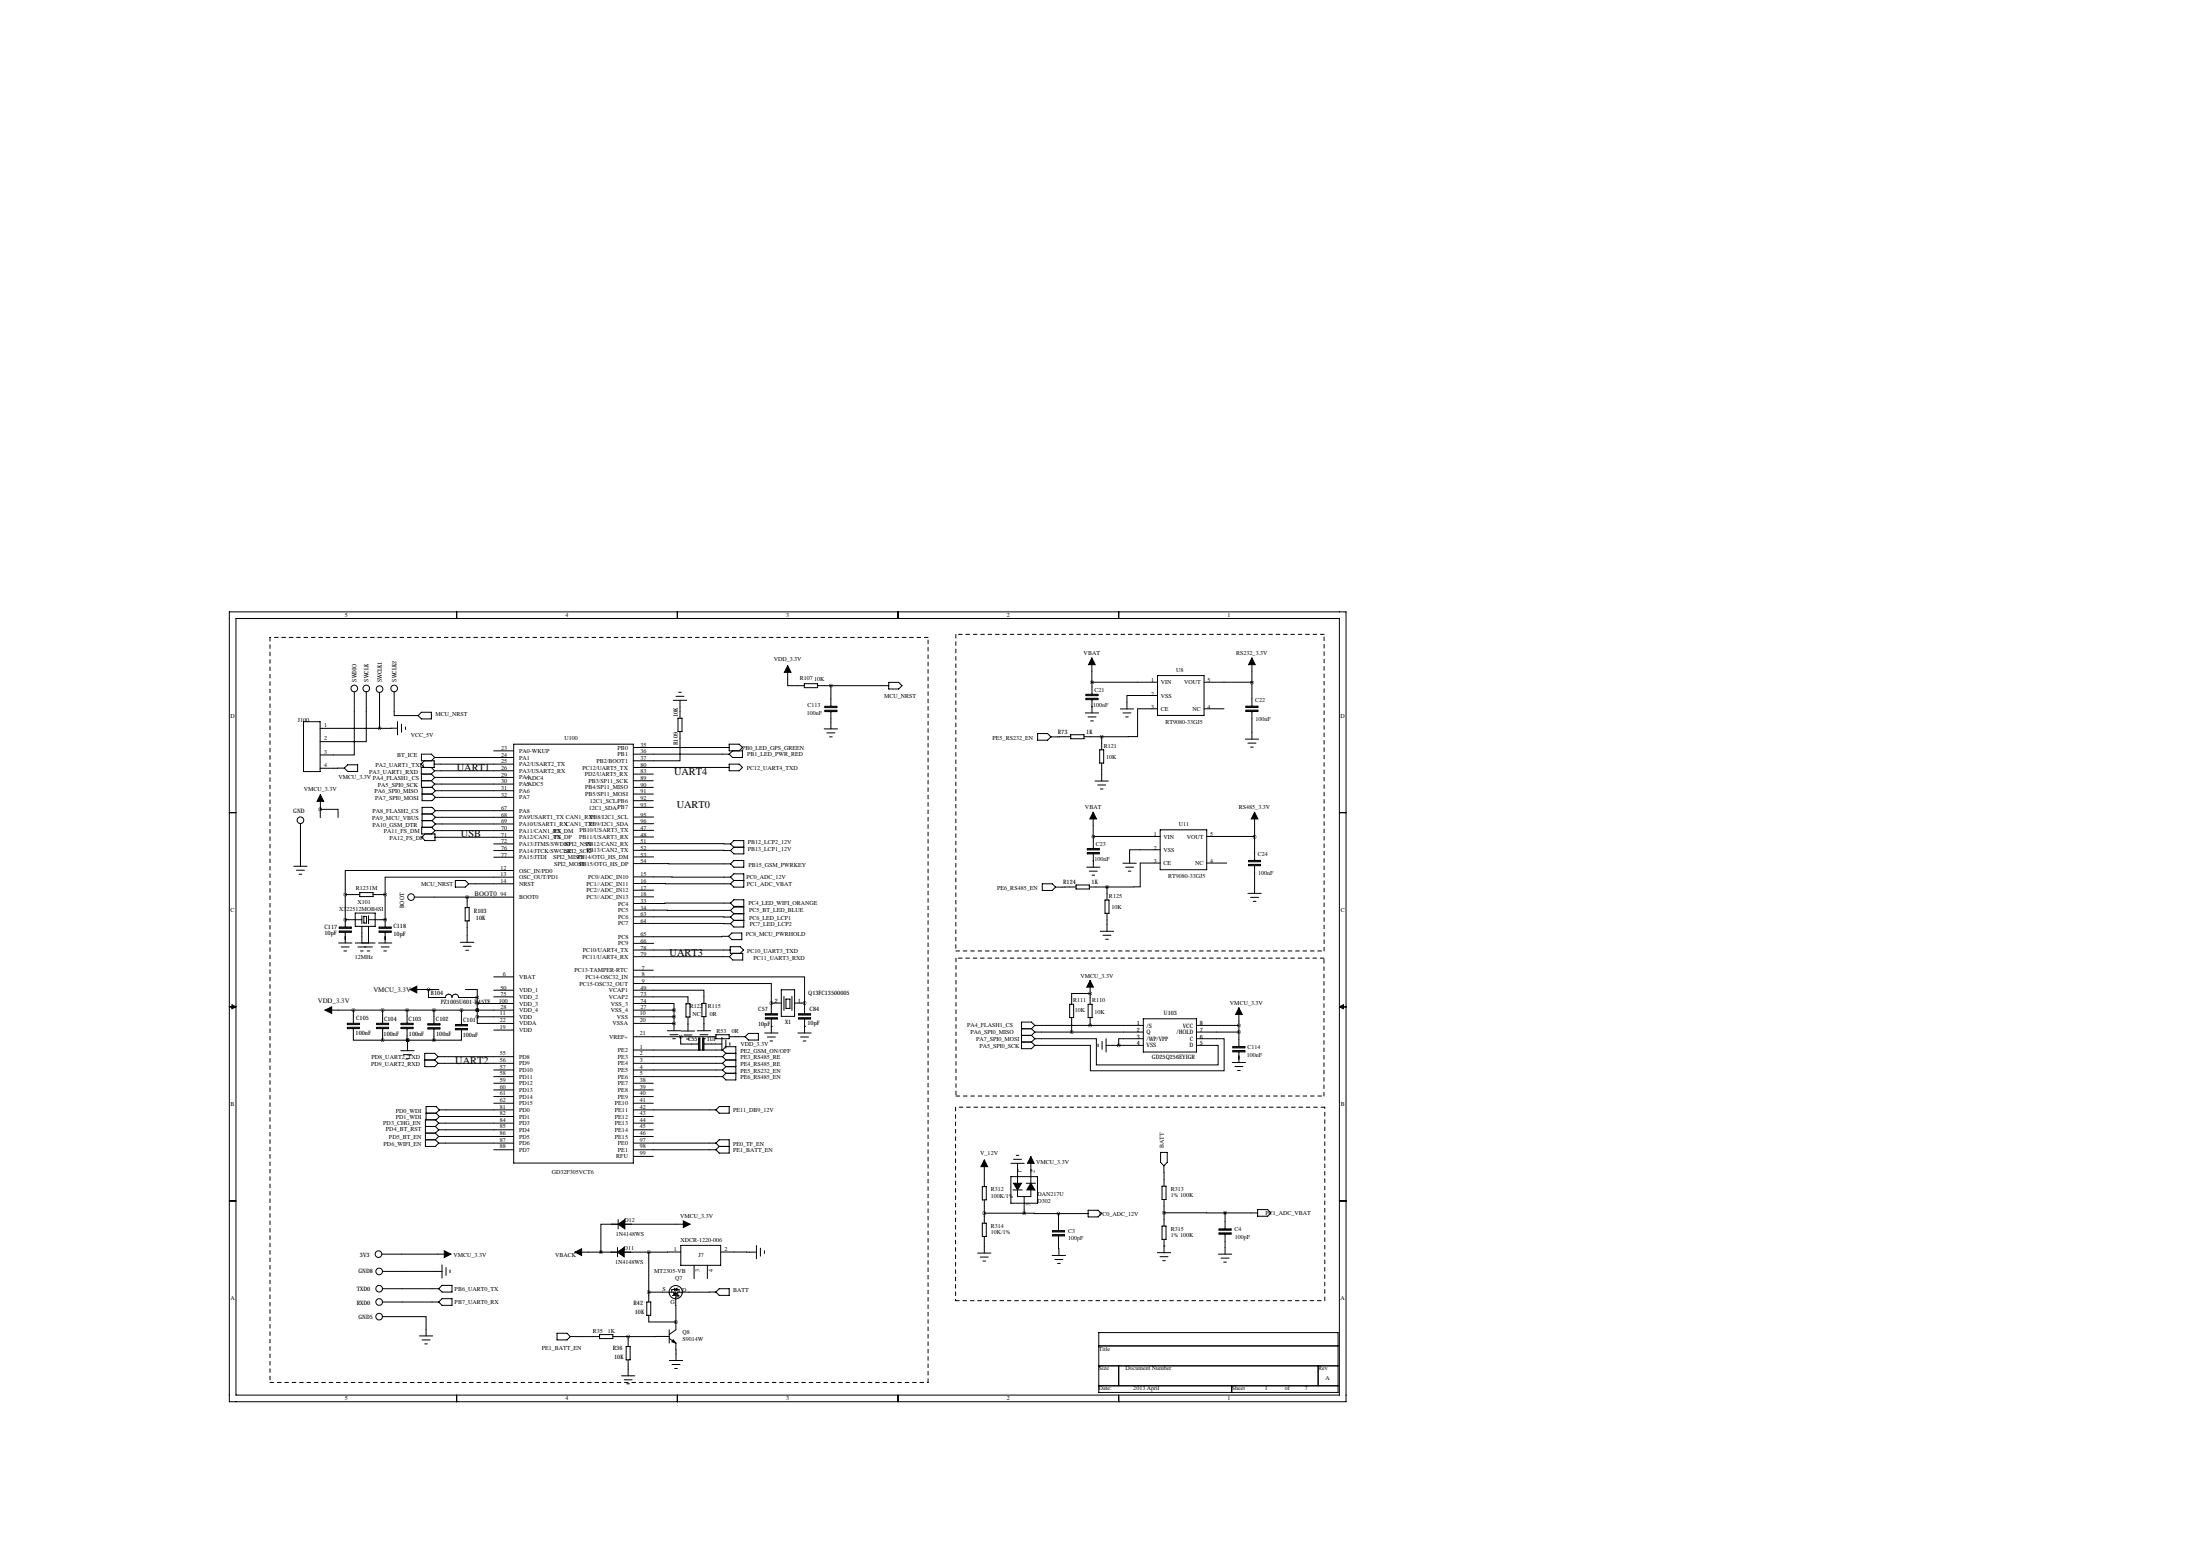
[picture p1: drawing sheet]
<svg xmlns="http://www.w3.org/2000/svg" width="841mm" height="594mm" viewBox="0 0 841 594" stroke-linecap="round" stroke-linejoin="round" font-family="sans-serif">
<g fill="none" stroke="#000" stroke-width=".38">
<path d="M87.6 233.8h426.7v301.7h-426.7zM90.2 236.3h421.6v296.7h-421.6zM174.5 233.8v2.5M258.8 233.8v2.5M343.2 233.8v2.5M427.5 233.8v2.5M301 254.3v7.6h6.3M417.2 251.4l.1 9.3M442.3 258.1h17.8v15.2h-17.8zM478.4 251.4v18.4M116 275.7h6.3v19.1h-6.3zM122.3 278.3h22.7"/>
<path d="M135.4 264.2v24.2h-13.1M140 264.2v19.1h-17.7M145 264.5v13.8M150.6 264.2v9.2h9.2M151.9 278.2l-6.9 .1M151.9 275.7v5M153.4 276.7v3M154.9 277.7v1M159.8 273.4l1.2-1.3h3.8v2.5h-3.8zM257.3 267.5h5.1M258.3 266h3.1M259.1 274.4h1.5v5.1h-1.5z"/>
<path d="M259.3 264.5h1M259.8 279.5v11.1h-17.8M259.8 267.5v6.9M307.3 261.2h5.1v1.5h-5.1zM312.4 261.9h27.2M315 278.5h5M315.2 269.8h4.6v.5h-4.6zM315.2 271.3h4.6v.6h-4.6zM315.2 270.1h4.6M315.2 271.6h4.6M316 280h3M317.5 261.9v7.9"/>
<path d="M317.5 271.9v6.6M339.6 260.7h3.8l1.3 1.2-1.3 1.3h-3.8zM414.7 272.4h5.1M415 265.2h4.6v.6h-4.6zM415 266.8h4.6v.5h-4.6zM415 265.5h4.6M415 267h4.6M415.7 273.9h3.1M416.8 275.4h1M417.3 260.7v4.5M417.3 267.3v5.1M428.1 270.8h5.1"/>
<path d="M429.1 272.4h3.1M430.1 273.9h1M442.3 265.7h-11.7v5.1M442.3 270.8h-7.6v10.6l-13.7 .1M442.3 260.6l-25 .1M460.1 260.6l18.3 .2M460.1 270.8h7.6M476.1 269.8h4.6v.5h-4.6zM476.1 271.3h4.6v.5h-4.6zM476.1 270h4.6M476.1 271.5h4.6M478.4 271.8v10.6"/>
<path d="M131.6 293.4l-9.3 .1M131.6 293.4l1.2-1.2h3.9v2.5h-3.9zM161 298.3h3.8M161 295.7v5.1h4.1l1.3 1.3M162.1 290.6l-1.3 1.3 1.3 1.3M164.8 293.2l1.3 1.3M164.8 298.3l1.3 1.2M165.9 291.9h30.4M166.1 294.5h30.2M166.1 294.5l-1.3 1.2M166.1 289.4h30.2M166.1 297h30.2"/>
<path d="M166.1 299.5h30.2M166.1 289.4l-1.3-1.3h-3.8v2.5h4.9v2.6h-4.9v2.5h3.8l1.3 1.3M166.1 297l-1.3 1.3M166.1 299.5l-1.3 1.3M166.1 289.4l-1.3 1.2M188.7 286.8h7.6M196.3 284.3h45.7v160h-45.7zM242 285.6h36.6M242 288.1h36.6M242 298.3h7.6M242 293.2h36.6M242 295.7h7.6"/>
<path d="M278.6 291.9h3.8l1.3 1.3-1.3 1.3h-3.8zM279.9 286.8l-1.3 1.3M282.4 286.8l1.3-1.2-1.3-1.3h-3.8v2.5h5.1v2.6h-3.8l-1.3-1.3M317 281.5h1M396.5 280.2h3.8l1.3 1.3-1.3 1.3h-3.8zM409.1 281.5h-7.5M409.1 280.7h5.1v1.5h-5.1zM414.2 281.5h6.8M418.4 298.4h5.1M419.5 299.9h3M420.2 286.4h1.5v5.1h-1.5zM421 281.5v4.9"/>
<path d="M421 291.5v6.9M475.8 282.4h5.1M476.9 283.9h3M477.9 285.4h1M87.6 310.5h2.6M114.8 314.6v16.3M122.4 309.2h6.8v3.1M122.4 309.2v3.2M122.4 303.6v5.6M161.3 303.3h3.8M161.3 300.8v5.1h3.8l1.3-1.3M161.3 311h3.8"/>
<path d="M161.3 313.5h3.8M164.9 316l1.3 1.3M165.1 311l1.3 1.2M165.1 303.3l1.3 1.3M165.1 313.5l1.3 1.3M166.2 317.3h30.1M166.2 319.9h30.1M166.2 317.3l-1.3 1.3M166.4 302.1h29.9M166.4 304.6h29.9M166.4 309.7h29.9M166.4 312.2h29.9"/>
<path d="M166.4 314.8h29.9M166.4 309.7l-1.3-1.3h-3.8v7.6M166.4 314.8l-1.3 1.2h-4v2.6h5.1v2.5h-3.8l-1.3-1.2 1.3-1.3M166.4 309.7l-1.3 1.3M166.4 312.2l-1.3 1.3M166.4 302.1l-1.3 1.2M242 300.8h7.6M242 303.3h7.6M242 305.9h7.6M242 308.4h7.6M242.2 312.1h7.6M242.2 314.7h7.6"/>
<path d="M242.2 317.2h7.6M242.2 319.8h7.6M417.7 310.3l.1 9.3M417.8 319.6v4.6M420.5 301.4h1M443.3 319.6h-25.5M443.3 317h17.8v15.3h-17.8zM461.1 319.6l18.3 .1M479.4 310.3v18.4M511.8 310.5h2.5M112.3 330.9h5M113.3 332.5h3"/>
<path d="M114.3 334h1M174 336.4h3.8l1.3 1.2-1.3 1.3h-3.8zM179.1 337.6h17.2M188.7 322.4h7.6M188.7 324.9h7.6M188.7 327.5h7.6M196.3 335.1h-49.1v6.7M196.3 332.6h-64.4v9.2M242.2 335l36.9 .1M242.2 337.5l36.9 .1M242.2 329.9l36.9 .1M242.2 322.3l36.9 .1"/>
<path d="M242.2 324.8l36.9 .1M242.2 327.4h7.6M279.1 322.4l1.3-1.3h3.8v5.1h-3.8l-1.3-1.3M279.1 330l1.3-1.3h3.8v2.6h-3.8zM279.1 335.1l1.3-1.3h3.8v5.1h-3.8l-1.3-1.3M279.1 335.1l1.3 1.3M279.1 322.4l1.3 1.3M280.4 336.4h3.8M280.4 336.4l-1.3 1.2M280.4 323.7h3.8M280.4 323.7l-1.3 1.2M398.3 337.6h3.8l1.3 1.3-1.3 1.3h-3.8z"/>
<path d="M411.2 338.9h-7.8M411.2 338.1h5.1v1.5h-5.1zM415.2 331.3h5.1M415.5 324.2h4.6v.5h-4.6zM415.5 325.7h4.6v.5h-4.6zM415.5 324.4h4.6M415.5 326h4.6M416.3 338.9h6.7M416.3 332.8h3M417.3 334.3h1M417.8 326.2v5.1M423 338.9v4.9"/>
<path d="M429.1 329.8h5.1M430.1 331.3h3.1M431.1 332.8h1.1M443.3 324.6h-11.7v5.2M443.3 329.7h-7.6v9.1l-12.7 .1M461.1 329.7h7.6M477.1 328.7h4.6v.5h-4.6zM477.1 330.2h4.6v.5h-4.6zM477.1 328.9h4.6M477.1 330.5h4.6M479.4 330.7v10.6M129.6 355.7h4.6v.5h-4.6z"/>
<path d="M129.6 354.1h4.6v.6h-4.6zM129.6 355.9h4.6M129.6 354.4h4.6M131.9 351.4h.1M131.9 341.8v12.3M131.9 356.2v4M131.9 351.4h6.4M131.9 341.8h5.6M135.7 348.8h7.7v5.1h-7.7zM137.5 341h5v1.5h-5zM138.3 349.8v3.1M138.3 353.9v6.3"/>
<path d="M139 350.1h1.1v2.5h-1.1zM140.8 349.8v3.1M140.8 353.9v6.3M140.8 351.4h6.4M142.5 341.8h4.7M144.9 355.7h4.6v.5h-4.6zM144.9 354.1h4.6v.6h-4.6zM144.9 355.9h4.6M144.9 354.4h4.6M147.2 351.4h.1M147.2 341.8v12.3M147.2 356.2v4"/>
<path d="M158.3 342.7h38M176 360h5.1M177.7 346.7h1.6v5.1h-1.6zM178.5 342.7v4M178.5 351.8v8.2M242.2 347.7l36.9 .1M242.2 350.2l36.9 .1M242.2 352.8l36.9 .1M242.2 340.1h7.6M242.2 342.6h7.6M278.4 357.7l-36.2 .2M279.1 345l-36.9 .2"/>
<path d="M279.1 347.8l1.3-1.3h3.8v7.6h-3.8l-1.3-1.2M279.1 347.8l1.3 1.3M279.1 350.3l1.3 1.3M279.7 356.4h3.8v2.6h-3.8l-1.3-1.3zM280.4 343.7h3.8v2.6h-3.8l-1.3-1.3zM280.4 349.1h3.8M280.4 351.6h3.8M280.4 349.1l-1.3 1.2M280.4 351.6l-1.3 1.3M420.5 355.8h5.1M421.5 357.3h3M422.2 343.8h1.6v5.1h-1.6z"/>
<path d="M422.5 358.8h1M423 348.9v6.9M476.9 341.3h5M477.9 342.8h3M478.9 344.3h1M129.4 360.2h5.1M130.4 361.8h3.1M131.4 363.3h1M135.7 360.2h7.7M136.8 361.8h5.5M137.8 363.3h1M140.3 363.3h1"/>
<path d="M144.6 360.2h5.1M145.6 361.8h3.1M146.7 363.3h1M156.7 378h11M163.7 378v3.1h6.5a1.27 1.27 0 0 1 1.3-1.3 1.27 1.27 0 0 1 1.2 1.3 1.27 1.27 0 0 1 1.3-1.3 1.27 1.27 0 0 1 1.3 1.3h7.1M177 361.5h3M177.9 378h4.5v3.1M178 363h1M188.7 373.2h7.6M188.7 378.3h7.6M242 378.3h27v5M242 373.2h65.4v10"/>
<path d="M242 375.7h52.7v7.5M242 370.7h7.6M242.2 360.4h7.6M242.2 362.9h36.8M242.2 365.5h36.5M280 364.2l-1.3 1.3M282.9 364.2l1.2-1.3-1.2-1.2h-3.9v2.5h4.8v2.5h-3.8l-1.3-1.2M298.6 378.1h5v10.2h-5zM416.6 379.5h-7.1v4.2M416.6 374.6v9.1M87.6 384.6h2.6M88.6 383.9l1.6 .7-1.6 .8z"/>
<path d="M124.2 385.9h72.1M132.7 392.4h4.6v.6h-4.6zM132.7 390.9h4.6v.5h-4.6zM132.7 392.7h4.6M132.7 391.2h4.6M135 393v4.4h11.2M135 385.9v5M143.9 392.4h4.6v.6h-4.6zM143.9 390.9h4.6v.5h-4.6zM143.9 392.7h4.6M143.9 391.2h4.6M146.2 385.9v5"/>
<path d="M146.2 393v4.4M146.2 397.4h19.6M153.3 392.4h4.5v.6h-4.5zM153.3 390.9h4.5v.5h-4.5zM153.3 392.7h4.5M153.3 391.2h4.5M155.5 393v4.4h.3M155.5 385.9v5M155.8 397.4h.1M155.8 397.4l-.1 4M163.5 391.1h4.6v.5h-4.6zM163.5 392.6h4.6v.5h-4.6z"/>
<path d="M163.5 391.3h4.6M163.5 392.9h4.6M165.8 385.9v5.2M165.8 393.1v4.3M174 392.9h4.6v.5h-4.6zM174 391.4h4.6v.5h-4.6zM174 391.6h4.6M174 393.2h4.6M176.3 393.4v4h-10.5M176.3 385.9v5.5M182.4 388.4v2.6h13.9M182.4 385.9h.1"/>
<path d="M182.4 383.4h13.9M182.4 388.4h13.9M182.4 381.1v7.3M188.7 380.8h7.6M188.7 393.5h7.6M242 380.8h20.9v2.7M242 383.4h15.6v2.5M242 385.9h15.6M242 391h15.6M242 388.4h15.6M242 396.1h31.6M255 393.8h5.1"/>
<path d="M256 395.3h3.1M257 396.8h1.1M257.6 385.9v7.9M260.1 396.1v2.8h6.9M260.3 393.9h5.1M261.4 395.4h3M262.1 383.5h1.6v5h-1.6zM262.4 396.9h1M262.9 388.5v5.4M266.4 393.8h5.1M267.2 396.6v4.5M267.5 395.3h3"/>
<path d="M268.2 383.3h1.5v5.1h-1.5zM268.5 396.8h1M268.7 396.6v4.5M269 388.4v5.4M269 398.9h6.8M273.6 395.3h5v1.5h-5zM275.8 396.3v5.1M277.4 397.3v3.1M278.6 396.1h6.1M278.9 398.3v1.1M286 394.8h3.8v2.5h-3.8l-1.3-1.2zM292.2 394.6h5.1"/>
<path d="M292.5 388.8h4.5v.5h-4.5zM292.5 387.3h4.5v.5h-4.5zM292.5 389h4.5M292.5 387.5h4.5M293.2 396.2h3.1M294.2 397.7h1M294.7 392.1h.1M294.7 383.2v4.1M294.7 389.3v5.3M294.7 383.2h3.9M299.6 380.7v5.3M300.3 381.7h1.6v3.5h-1.6z"/>
<path d="M302.6 380.7v5.3M303.6 383.2h3.8M304.9 394.6h5.1M305.2 388.8h4.5v.5h-4.5zM305.2 387.3h4.5v.5h-4.5zM305.2 389h4.5M305.2 387.5h4.5M305.9 396.2h3.1M306.9 397.7h1M307.4 392.1h.1M307.4 383.2v4.1M307.4 389.3v5.3"/>
<path d="M390.3 393h3.9M390.3 395.5h3.9M390.3 398.1h3.9M394.2 393l1.2 1.3M394.2 395.5l1.2 1.3M394.2 398.1l1.2 1.3M395.4 396.8h23.5v10h46.6v-7.4h-8.3M395.4 391.7h41.5M395.4 394.3h41.5M395.4 391.7l-1.2 1.3M395.4 391.7l-1.2-1.2h-3.9v10.1h3.9l1.2-1.2M395.4 394.3l-1.2 1.2"/>
<path d="M395.4 396.8l-1.2 1.3M408.7 383.7h1.6v5h-1.6zM409.5 388.7v5.6M415.8 383.7h1.5v5h-1.5zM416.6 388.7v3M419.6 398.9v1M421.1 397.8v3.1M422.7 399.4h14.2M422.7 396.8v5.1M436.9 396.8h-9.4v2.6M436.9 389.2h20.3v12.7h-20.3zM457.2 396.8h10.6v12.3h-51.1v-9.7h-21.3"/>
<path d="M457.2 391.7h16.2M457.2 394.3h16.2M471.1 399.8h4.6v.5h-4.6zM473.4 385v14.8M511.8 384.6h2.5M511.8 384.6l1.5-.7v1.5zM153.2 401.4h5M154.2 402.9h3M155.2 404.4h1M162.3 404.9h3.8M166.1 404.9l1.3 1.3M167.4 403.7h28.9"/>
<path d="M167.4 406.2h28.9M167.4 403.7l-1.3 1.2M167.4 403.7l-1.3-1.3h-3.8v5.1h3.8l1.3-1.3M188.7 408.8h7.6M188.7 411.3h7.6M188.7 413.8h7.6M188.7 416.4h7.6M188.7 418.9h7.6M242 401.1h34.1M242 403.7h34.1M242 406.2h34.1M242 408.8h34.1"/>
<path d="M242 411.3h34.1M242 413.8h7.6M242 416.4h7.6M242 418.9h7.6M267 401.1v-4.5h.5v4.5M268.5 401.1v-4.5h.5v4.5M276.1 401.1l1.3 1.3M276.1 401.1l1.3-1.2h3.8v12.7h-3.8l-1.3-1.3M276.1 403.7l1.3 1.2M276.1 406.2l1.3 1.3M276.1 408.8l1.3 1.2M277.4 404.9h3.8"/>
<path d="M277.4 402.4h3.8M277.4 407.5h3.8M277.4 402.4l-1.3 1.3M277.4 404.9l-1.3 1.3M277.4 410h3.8M277.4 407.5l-1.3 1.3M277.4 410l-1.3 1.3M470.9 405.9h5M471.1 401.3h4.6v.5h-4.6zM471.1 400.1h4.6M471.1 401.6h4.6M471.9 407.4h3"/>
<path d="M472.9 409h1M473.4 401.8v4.1M162.6 432.9h3.8M162.6 430.3h3.8M162.6 435.4h3.8M162.8 425.3h3.8M166.4 430.3l1.2 1.3M166.4 427.8l1.2 1.3M166.4 432.9l1.2 1.3M166.4 435.4l1.2 1.3M166.6 425.3l1.3 1.2M167.6 429.1h28.7"/>
<path d="M167.6 431.6h28.7M167.6 434.2h28.7M167.6 436.7h28.7M167.6 431.6l-1.2 1.3M167.6 429.1l-1.2 1.2M167.6 434.2l-1.2 1.2M167.9 424h28.4M167.9 426.5h28.4M167.9 426.5l-1.3 1.3h-4v10.2h3.8l1.2-1.3M167.9 424l-1.3 1.3M167.9 424l-1.3-1.3h-3.8v5.1M188.7 421.5h7.6"/>
<path d="M188.7 439.2h7.6M242 421.5h7.6M242 424h31.6M242 426.5h7.6M242 429.1h7.6M242 431.6h7.6M242 434.2h7.6M242 436.7h31.6M242 439.2h31.6M273.6 436.7l1.2-1.3h3.8v5.1h-3.8l-1.2-1.3M273.6 436.7l1.2 1.3M274.8 422.7h3.8v2.6h-3.8l-1.2-1.3z"/>
<path d="M274.8 438h3.8M274.8 438l-1.2 1.2M87.6 458.8h2.6M242 441.8h7.6M375.4 453.3h1.5v5.1h-1.5zM376.1 443.1v10.2M376.1 458.4v8.9M386.3 449.5h10.1v10.2h-10.1zM386.3 444.4h5.1M387 454.6h3.6M387.3 442.9h3M388.3 441.4h1"/>
<path d="M388.8 447h.1M388.8 444.4v7.6M388.8 454.6v2.5h5.1v-2.5M391.4 457.1v6.4M392.1 452h3.6M393.9 447h.1M393.9 441.9v10.1M443.5 440.3h2.5v3.8l-1.2 1.2-1.3-1.2zM444 453.2h1.6v5h-1.6zM444.8 445.3v7.9M444.8 458.2v10.2M511.8 458.8h2.5"/>
<path d="M145.8 479.1h26.5M219.7 478.4h16.3M236 476.6v3.5M236.2 467.7h-6.6v10.7M236.2 465.9v3.6M238.5 478.4h9.4M238.8 467.7h24.9M247.9 478.4v19M260.1 478.3l-12.2 .1M260.1 475.8h15.3v7.6h-15.3zM275.4 478.3l13.7 .1M289.1 475.8v5.1"/>
<path d="M290.6 476.8v3.1M292.1 477.8v1.1M373.6 478.7h5.1M375.4 467.3h1.5v5.1h-1.5zM376.1 472.4v6.3M376.1 463.5h15.3M391.4 463.5l13.1 .1M402.1 479.6h5.1M402.2 470.1h4.6v.5h-4.6zM402.2 471.6h4.6v.6h-4.6zM402.2 470.4h4.6M402.2 471.9h4.6"/>
<path d="M404.5 472.2l.1 7.4M404.5 463.6v6.5M404.5 463.6h11.3M415.8 462.4h3.8l1.3 1.2-1.3 1.3h-3.8zM442.3 478.6h5M444 468.4h1.6v5.1h-1.6zM444.8 463.3l23.3 .1M444.8 476h.1M444.8 473.5v5.1M465.6 479.1h5.1M465.8 469.5h4.6v.5h-4.6zM465.8 471h4.6v.5h-4.6z"/>
<path d="M465.8 469.7h4.6M465.8 471.2h4.6M468.1 463.4v6.1M468.1 471.5v7.6M468.1 463.4h12.5M480.6 462.1h3.8l1.2 1.3-1.2 1.2h-3.8zM146.1 485.7h22.8M146.1 497.4h21.5M146.1 492.3h21.5M168.9 491.1h3.8v2.5h-3.8l-1.3-1.3zM168.9 483.2v5.1M168.9 496.1h3.8v2.6h-3.8l-1.3-1.3z"/>
<path d="M170.4 484.2v3M172 485.2v1M247.1 497.4h1.6v5.1h-1.6zM247.9 493.6h10.3M256.9 494.9h.8M257.5 493.6v1.3M257.7 492.6h-1v1M257.7 492.1v1M258 494.9h.5M258.2 494.4v.5M258.7 492.6h.8v1M258.7 494.9h.8"/>
<path d="M259.5 495.4h-1.3l.1 9.6M260.2 493.9h.1M265.2 483.4v5.1M270.3 483.4v5.1M273.6 493.6h-14.6v1.3M274.8 492.3h3.8v2.6h-3.8l-1.2-1.3zM374.6 480.2h3M375.6 481.8h1M403.1 481.1h3M404.1 482.7h1M443.3 480.1h3M444.3 481.6h1"/>
<path d="M466.6 480.6h3M467.6 482.2h1M146.1 503h16.7v7.4M160.3 510.4h5.1M161.3 511.9h3M162.3 513.4h1M212.9 509.3h3.8l1.2 1.3-1.2 1.3h-3.8zM217.9 510.6h11.2M229.1 509.8h5.1v1.6h-5.1zM234.2 510.6h5.8M239.3 514.4h1.5v5.1h-1.5zM240 510.6v3.8"/>
<path d="M240 519.5v6.1M247.9 502.5v2.5h10.4M255.7 511.3l2.6 1.8v6.7M255.7 510.6h-15.7M255.7 508v5.1M255.8 519.8h5.1M258.3 505v3l-2.6 1.8M419.9 509.1h91.4v22.8h-91.4zM419.9 514.2h91.4M174.5 533v2.5M237.5 525.6h5.1M238.5 527.1h3.1"/>
<path d="M239.5 528.6h1M256.8 521.3h3M257.8 522.8h1M258.8 533v2.5M343.2 533v2.5M419.9 529.4h91.4M419.9 521.8h91.4M427.5 521.8v7.6M427.5 533v2.5M470.7 529.4v2.5M503.7 521.8v7.6"/>
<circle cx="135.4" cy="263" r="1.27"/>
<circle cx="140" cy="263" r="1.27"/>
<circle cx="145" cy="263.3" r="1.27"/>
<circle cx="150.6" cy="263" r="1.27"/>
<circle cx="114.8" cy="313.4" r="1.27"/>
<circle cx="157.1" cy="342.7" r="1.27"/>
<circle cx="144.6" cy="479.1" r="1.27"/>
<circle cx="144.9" cy="485.7" r="1.27"/>
<circle cx="144.9" cy="492.3" r="1.27"/>
<circle cx="144.9" cy="497.4" r="1.27"/>
<circle cx="258.2" cy="493.6" r="2.54"/>
<circle cx="144.9" cy="503" r="1.27"/>
</g>
<g fill="none" stroke="#000" stroke-width=".38" stroke-dasharray="1.4 1.4">
<path d="M103.2 243.5v284.6M354.6 243.5h-251.4M365.3 242.3v121M506 242.3h-140.7M365.3 363.3h140.7M365.3 366v52.7M505.9 366h-140.6M506 363.3v-121M365.3 418.7h140.6M505.9 418.7v-52.7M365.2 423v73.9M506.2 423h-141"/>
<path d="M365.2 496.9h141M506.2 496.9v-73.9M103.2 528.1h251.4M354.6 528.1v-284.6"/>
</g>
<g fill="#000" stroke="#000" stroke-width=".38">
<path d="M301 254.3l1.3 2.6h-2.6zM417.2 251.4l1.3 2.5h-2.5zM478.4 251.4l1.3 2.5h-2.6zM122.4 303.6l1.3 2.5h-2.5zM417.7 310.3l1.3 2.5h-2.5zM479.4 310.3l1.3 2.5h-2.6zM156.7 378l2.6-1.2v2.5zM416.6 374.6l1.2 2.5h-2.5zM124.2 385.9l2.5-1.3v2.6zM473.4 385l1.3 2.6h-2.6zM376.1 443.1l1.3 2.6h-2.5zM387.3 452h3l-1.5 2.6z"/>
<path d="M393.9 441.9l1.3 2.5h-2.6zM393.9 452l1.5 2.6h-3zM169.8 477.8l2.5 1.3-2.5 1.3zM219.7 478.4l2.5-1.3v2.5zM236 478.4l2.5-1.8v3.5zM236.2 467.7l2.6-1.8v3.6zM261.1 466.4l2.6 1.3-2.6 1.3zM257.7 492.6l1-.5v1zM258.2 493.6l.5 .8h-1zM257.3 511.8l1 1.3-1.6-.5z"/>
</g>
<path d="M416.5 391.7a.05 .05 0 0 0 .1 0 .05 .05 0 0 0-.1 0zM147.1 351.4a.05 .05 0 0 0 .1 0 .05 .05 0 0 0-.1 0zM131.9 351.4a.05 .05 0 0 0 .1 0 .05 .05 0 0 0-.1 0zM147.1 341.8a.05 .05 0 0 0 .1 0 .05 .05 0 0 0-.1 0zM131.9 341.8a.05 .05 0 0 0 .1 0 .05 .05 0 0 0-.1 0zM163.7 378a.05 .05 0 0 0 .1 0 .05 .05 0 0 0-.1 0zM122.3 309.2a.05 .05 0 0 0 .1 0 .05 .05 0 0 0-.1 0zM155.7 397.4a.05 .05 0 0 0 .1 0 .05 .05 0 0 0-.1 0zM155.7 397.4a.05 .05 0 0 0 .1 0 .05 .05 0 0 0-.1 0zM165.8 397.4a.05 .05 0 0 0 .1 0 .05 .05 0 0 0-.1 0zM178.5 342.7a.05 .05 0 0 0 .1 0 .05 .05 0 0 0-.1 0zM416.5 379.5a.05 .05 0 0 0 .1 0 .05 .05 0 0 0-.1 0zM473.4 391.7a.05 .05 0 0 0 .1 0 .05 .05 0 0 0-.1 0zM257.5 391a.05 .05 0 0 0 .1 0 .05 .05 0 0 0-.1 0zM257.5 388.4a.05 .05 0 0 0 .1 0 .05 .05 0 0 0-.1 0zM257.5 385.9a.05 .05 0 0 0 .1 0 .05 .05 0 0 0-.1 0zM182.3 385.9a.05 .05 0 0 0 .1 0 .05 .05 0 0 0-.1 0zM182.3 388.4a.05 .05 0 0 0 .1 0 .05 .05 0 0 0-.1 0zM176.3 385.9a.05 .05 0 0 0 .1 0 .05 .05 0 0 0-.1 0zM165.8 385.9a.05 .05 0 0 0 .1 0 .05 .05 0 0 0-.1 0zM155.5 385.9a.05 .05 0 0 0 .1 0 .05 .05 0 0 0-.1 0zM135 385.9a.05 .05 0 0 0 .1 0 .05 .05 0 0 0-.1 0zM182.3 385.9a.05 .05 0 0 0 .1 0 .05 .05 0 0 0-.1 0zM182.3 383.4a.05 .05 0 0 0 .1 0 .05 .05 0 0 0-.1 0zM145 278.3a.05 .05 0 0 0 .1 0 .05 .05 0 0 0-.1 0zM294.7 383.2a.05 .05 0 0 0 .1 0 .05 .05 0 0 0-.1 0zM307.4 383.2a.05 .05 0 0 0 .1 0 .05 .05 0 0 0-.1 0zM427.4 399.4a.05 .05 0 0 0 .1 0 .05 .05 0 0 0-.1 0zM473.4 394.3a.05 .05 0 0 0 .1 0 .05 .05 0 0 0-.1 0zM391.3 463.5a.05 .05 0 0 0 .1 0 .05 .05 0 0 0-.1 0zM376.1 463.5a.05 .05 0 0 0 .1 0 .05 .05 0 0 0-.1 0zM444.8 463.3a.05 .05 0 0 0 .1 0 .05 .05 0 0 0-.1 0zM404.4 463.6a.05 .05 0 0 0 .1 0 .05 .05 0 0 0-.1 0zM468.1 463.4a.05 .05 0 0 0 .1 0 .05 .05 0 0 0-.1 0zM182.3 381.1a.05 .05 0 0 0 .1 0 .05 .05 0 0 0-.1 0zM229.6 478.4a.05 .05 0 0 0 .1 0 .05 .05 0 0 0-.1 0zM240 510.6a.05 .05 0 0 0 .1 0 .05 .05 0 0 0-.1 0zM258.2 505a.05 .05 0 0 0 .1 0 .05 .05 0 0 0-.1 0zM478.3 260.8a.05 .05 0 0 0 .1 0 .05 .05 0 0 0-.1 0zM417.2 260.7a.05 .05 0 0 0 .1 0 .05 .05 0 0 0-.1 0zM420.9 281.5a.05 .05 0 0 0 .1 0 .05 .05 0 0 0-.1 0zM417.7 319.6a.05 .05 0 0 0 .1 0 .05 .05 0 0 0-.1 0zM423 338.9a.05 .05 0 0 0 .1 0 .05 .05 0 0 0-.1 0z" fill="#000" stroke="#000" stroke-width="1.3"/>
<g font-size="4">
<text x="174.5" y="294.5">UART1</text>
<text x="257.6" y="296">UART4</text>
<text x="258.6" y="308.7">UART0</text>
<text x="176.1" y="319.9">USB</text>
<text x="255.9" y="365.3">UART3</text>
<text x="174" y="406.5">UART2</text>
</g>
<g font-size="2.6">
<text x="181.4" y="342.2">BOOT0</text>
<text x="121.4" y="383.4">VDD_3.3V</text>
<text x="142.7" y="379">VMCU_3.3V</text>
</g>
<g font-size="2.3">
<text x="131.8" y="235.8">5</text>
<text x="216.1" y="235.8">4</text>
<text x="300.4" y="235.8">3</text>
<text x="384.7" y="235.8">2</text>
<text x="469.1" y="235.8">1</text>
<text x="414.1" y="250.1">VBAT</text>
<text x="472.4" y="250.1">RS232_3.3V</text>
<text x="295.7" y="252.7">VDD_3.3V</text>
<text x="449.4" y="256.8">U8</text>
<text x="136.3" y="260.4" transform="rotate(-90 136.3 260.4)">SWDIO</text>
<text x="140.9" y="260.4" transform="rotate(-90 140.9 260.4)">SWCLK</text>
<text x="145.9" y="260.6" transform="rotate(-90 145.9 260.6)">SWCLK1</text>
<text x="151.5" y="260.4" transform="rotate(-90 151.5 260.4)">SWCLK2</text>
<text x="305.7" y="260">R107</text>
<text x="311.1" y="260">10K</text>
<text x="439.9" y="260.6">1</text>
<text x="443.6" y="261.4">VIN</text>
<text x="452.4" y="261.4">VOUT</text>
<text x="461.4" y="260.6">5</text>
<text x="337.8" y="266.5">MCU_NRST</text>
<text x="417.7" y="269.9">100nF</text>
<text x="418.2" y="264.4">C21</text>
<text x="439.9" y="265.7">2</text>
<text x="443.6" y="266.5">VSS</text>
<text x="479.7" y="268.2">C22</text>
<text x="88.1" y="274.2">D</text>
<text x="113.8" y="275.7">J100</text>
<text x="166.4" y="273.4">MCU_NRST</text>
<text x="259" y="273.8" transform="rotate(-90 259 273.8)">10K</text>
<text x="308.3" y="273.1">100nF</text>
<text x="308.5" y="270.3">C113</text>
<text x="439.9" y="270.8">3</text>
<text x="443.6" y="271.6">CE</text>
<text x="455.6" y="271.6">NC</text>
<text x="461.4" y="270.8">4</text>
<text x="479.8" y="275.4">100nF</text>
<text x="512.2" y="274.2">D</text>
<text x="123.9" y="277.7">1</text>
<text x="156.9" y="281.5">VCC_5V</text>
<text x="404.2" y="280.3">R73</text>
<text x="415.1" y="280.3">1K</text>
<text x="445.4" y="276.6">RT9080-33GJ5</text>
<text x="123.9" y="282.8">2</text>
<text x="123.9" y="287.9">3</text>
<text x="191.5" y="286.6">23</text>
<text x="198.3" y="287.6">PA0-WKUP</text>
<text x="215.6" y="282.8">U100</text>
<text x="236" y="286.4">PB0</text>
<text x="244.8" y="285.3">35</text>
<text x="244.8" y="287.9">36</text>
<text x="259" y="284.6" transform="rotate(-90 259 284.6)">R109</text>
<text x="283.6" y="286.3">PB0_LED_GPS_GREEN</text>
<text x="379.3" y="282.6">PE5_RS232_EN</text>
<text x="421.7" y="285.7">R121</text>
<text x="123.9" y="293">4</text>
<text x="143.5" y="292.9">PA2_UART1_TXD</text>
<text x="151.7" y="289.4">BT_ICE</text>
<text x="191.5" y="289.1">24</text>
<text x="191.5" y="291.7">25</text>
<text x="198.3" y="290.2">PA1</text>
<text x="198.3" y="292.7">PA2/USART2_TX</text>
<text x="222.6" y="294">PC12/UART5_TX</text>
<text x="228" y="291.4">PB2/BOOT1</text>
<text x="236" y="288.9">PB1</text>
<text x="244.8" y="290.4">37</text>
<text x="244.8" y="292.9">80</text>
<text x="285.5" y="288.9">PB1_LED_PWR_RED</text>
<text x="422.7" y="290">10K</text>
<text x="129.3" y="297.8">VMCU_3.3V PA4_FLASH1_CS</text>
<text x="141.1" y="295.6">PA3_UART1_RXD</text>
<text x="191.5" y="294.2">26</text>
<text x="191.5" y="296.7">29</text>
<text x="191.5" y="299.3">30</text>
<text x="198.3" y="295.2">PA3/USART2_RX</text>
<text x="198.3" y="297.8">PA4</text>
<text x="201.1" y="297.9">/ADC4</text>
<text x="223.5" y="296.5">PD2/UART5_RX</text>
<text x="224.9" y="299.1">PB3/SP11_SCK</text>
<text x="244.8" y="298">89</text>
<text x="244.8" y="295.5">83</text>
<text x="285.3" y="294.1">PC12_UART4_TXD</text>
<text x="116.1" y="302.3">VMCU_3.3V</text>
<text x="143.2" y="303.1">PA6_SPI0_MISO</text>
<text x="143.4" y="305.6">PA7_SPI0_MOSI</text>
<text x="144.4" y="300.6">PA5_SPI0_SCK</text>
<text x="191.5" y="301.8">31</text>
<text x="191.5" y="304.4">32</text>
<text x="198.3" y="300.3">PA5</text>
<text x="198.3" y="302.9">PA6</text>
<text x="198.3" y="305.4">PA7</text>
<text x="201" y="300.3">/ADC5</text>
<text x="223.6" y="301.6">PB4/SP11_MISO</text>
<text x="223.6" y="304.1">PB5/SP11_MOSI</text>
<text x="244.8" y="300.6">90</text>
<text x="244.8" y="303.1">91</text>
<text x="244.8" y="305.6">92</text>
<text x="112.1" y="310.7">GND</text>
<text x="142.4" y="310.5">PA8_FLASH2_CS</text>
<text x="191.5" y="309.4">67</text>
<text x="191.5" y="312">68</text>
<text x="198.3" y="310.5">PA8</text>
<text x="225" y="309.3">12C1_SDA/PB7</text>
<text x="225.4" y="306.8">12C1_SCL/PB6</text>
<text x="244.8" y="308.2">93</text>
<text x="244.8" y="312">95</text>
<text x="414.6" y="309">VBAT</text>
<text x="473.4" y="309">RS485_3.3V</text>
<text x="142.3" y="313.3">PA9_MCU_VBUS</text>
<text x="142.4" y="315.8">PA10_GSM_DTR</text>
<text x="191.5" y="314.5">69</text>
<text x="191.5" y="317.1">70</text>
<text x="198.3" y="313">PA9/USART1_TX CAN1_RX/</text>
<text x="198.3" y="315.6">PA10/USART1_RXCAN1_TX/</text>
<text x="225.2" y="315.5">PB9/I2C1_SDA</text>
<text x="225.6" y="312.9">PB8/I2C1_SCL</text>
<text x="244.8" y="314.5">96</text>
<text x="244.8" y="317.1">47</text>
<text x="450.4" y="315.7">U11</text>
<text x="146.6" y="318.3">PA11_FS_DM</text>
<text x="148.8" y="320.9">PA12_FS_DP</text>
<text x="191.5" y="319.6">71</text>
<text x="191.5" y="322.1">72</text>
<text x="198.3" y="318.1">PA11/CAN1_RX</text>
<text x="198.3" y="320.6">PA12/CAN1_TX</text>
<text x="198.3" y="323.2">PA13/JTMS/SWDIO</text>
<text x="211.1" y="318.2">/FS_DM</text>
<text x="211.3" y="320.7">/FS_DP</text>
<text x="215.9" y="323.2">SPI2_NSS/</text>
<text x="221.3" y="320.5">PB11/USART3_RX</text>
<text x="221.5" y="318">PB10/USART3_TX</text>
<text x="224" y="323.1">PB12/CAN2_RX</text>
<text x="244.8" y="319.6">48</text>
<text x="244.8" y="322.1">51</text>
<text x="285.7" y="322.4">PB12_LCP2_12V</text>
<text x="418.7" y="323.3">C23</text>
<text x="440.9" y="319.6">1</text>
<text x="444.6" y="320.3">VIN</text>
<text x="453.5" y="320.3">VOUT</text>
<text x="462.4" y="319.6">5</text>
<text x="191.5" y="324.7">76</text>
<text x="191.5" y="327.2">77</text>
<text x="198.3" y="325.7">PA14/JTCK/SWCLK</text>
<text x="198.3" y="328.3">PA15/JTDI</text>
<text x="211.4" y="328.3">SPI2_MISO/</text>
<text x="215.8" y="325.7">SPI2_SCK/</text>
<text x="220.7" y="328.2">PB14/OTG_HS_DM</text>
<text x="224.2" y="325.6">PB13/CAN2_TX</text>
<text x="244.8" y="324.7">52</text>
<text x="244.8" y="327.2">53</text>
<text x="244.8" y="329.8">54</text>
<text x="285.7" y="324.9">PB13_LCP1_12V</text>
<text x="418.2" y="328.8">100nF</text>
<text x="440.9" y="329.7">3</text>
<text x="440.9" y="324.6">2</text>
<text x="444.6" y="325.4">VSS</text>
<text x="462.4" y="329.7">4</text>
<text x="480.7" y="327.2">C24</text>
<text x="191.2" y="332.3">12</text>
<text x="191.2" y="334.8">13</text>
<text x="198.3" y="333.3">OSC_IN/PD0</text>
<text x="198.3" y="335.9">OSC_OUT/PD1</text>
<text x="211.8" y="330.8">SPI2_MOSI/</text>
<text x="221.5" y="330.7">PB15/OTG_HS_DP</text>
<text x="224.8" y="335.8">PC0/ADC_IN10</text>
<text x="244.8" y="334.8">15</text>
<text x="285.2" y="335.9">PC0_ADC_12V</text>
<text x="286" y="331">PB15_GSM_PWRKEY</text>
<text x="444.6" y="330.5">CE</text>
<text x="446.4" y="335.6">RT9080-33GJ5</text>
<text x="456.6" y="330.5">NC</text>
<text x="480.8" y="334.3">100nF</text>
<text x="136" y="340">R1231M</text>
<text x="161" y="338.7">MCU_NRST</text>
<text x="191.2" y="337.4">14</text>
<text x="198.3" y="338.4">NRST</text>
<text x="224.2" y="338.3">PC1//ADC_IN11</text>
<text x="224.2" y="340.9">PC2//ADC_IN12</text>
<text x="244.8" y="337.4">16</text>
<text x="244.8" y="339.9">17</text>
<text x="285.3" y="338.6">PC1_ADC_VBAT</text>
<text x="381.1" y="340">PE6_RS485_EN</text>
<text x="406.2" y="337.7">R124</text>
<text x="417.1" y="337.7">1K</text>
<text x="136.6" y="345.5">X101</text>
<text x="154.4" y="346.8" transform="rotate(-90 154.4 346.8)">BOOT</text>
<text x="191.2" y="342.5">94</text>
<text x="198.3" y="343.5">BOOT0</text>
<text x="224.2" y="343.4">PC3//ADC_IN13</text>
<text x="236.2" y="345.9">PC4</text>
<text x="244.8" y="342.5">18</text>
<text x="244.8" y="345">33</text>
<text x="244.8" y="347.5">34</text>
<text x="286" y="345.8">PC4_LED_WIFI_ORANGE</text>
<text x="423.8" y="343.1">R125</text>
<text x="424.7" y="347.4">10K</text>
<text x="88.1" y="348.3">C</text>
<text x="129.6" y="348.1">X322512MOB4SI</text>
<text x="181.1" y="348.7">R103</text>
<text x="181.9" y="351.6">10K</text>
<text x="236.2" y="348.5">PC5</text>
<text x="236.2" y="351">PC6</text>
<text x="236.2" y="353.6">PC7</text>
<text x="244.8" y="350.1">63</text>
<text x="244.8" y="352.6">64</text>
<text x="286.3" y="348.6">PC5_BT_LED_BLUE</text>
<text x="286.3" y="351.4">PC6_LED_LCP1</text>
<text x="286.5" y="353.9">PC7_LED_LCP2</text>
<text x="512.3" y="348.3">C</text>
<text x="124" y="354.8">C117</text>
<text x="124" y="357.1">10pF</text>
<text x="150.3" y="354.5">C118</text>
<text x="150.4" y="357.6">10pF</text>
<text x="236.2" y="358.6">PC8</text>
<text x="244.8" y="357.7">65</text>
<text x="285" y="357.7">PC8_MCU_PWRHOLD</text>
<text x="222.8" y="363.7">PC10/UART4_TX</text>
<text x="236.2" y="361.2">PC9</text>
<text x="244.8" y="360.2">66</text>
<text x="244.8" y="362.8">78</text>
<text x="244.8" y="365.3">79</text>
<text x="285.5" y="364.1">PC10_UART3_TXD</text>
<text x="135.6" y="366.3">12MHz</text>
<text x="219.5" y="371.4">PC13-TAMPER-RTC</text>
<text x="222.6" y="366.3">PC11/UART4_RX</text>
<text x="245.3" y="370.4">7</text>
<text x="287.9" y="366.6">PC11_UART3_RXD</text>
<text x="192.1" y="372.9">6</text>
<text x="198.3" y="374">VBAT</text>
<text x="221.5" y="376.5">PC15-OSC32_OUT</text>
<text x="223.8" y="374">PC14-OSC32_IN</text>
<text x="245.3" y="372.9">8</text>
<text x="245.3" y="375.5">9</text>
<text x="412.9" y="373.8">VMCU_3.3V</text>
<text x="164.7" y="380.2">B104</text>
<text x="168.4" y="383.4">PZ1005U601-R45TF</text>
<text x="190.6" y="383.1">100</text>
<text x="191.2" y="378">50</text>
<text x="191.2" y="380.6">75</text>
<text x="198.3" y="379.1">VDD_1</text>
<text x="198.3" y="381.6">VDD_2</text>
<text x="232.7" y="379.1">VCAP1</text>
<text x="232.7" y="381.6">VCAP2</text>
<text x="244.8" y="378">49</text>
<text x="244.8" y="380.6">73</text>
<text x="244.8" y="383.1">74</text>
<text x="296.1" y="383.2">2</text>
<text x="304.9" y="383.2">1</text>
<text x="308.9" y="380.1">Q13FC13500005</text>
<text x="410.1" y="382.7">R111</text>
<text x="417.3" y="383">R110</text>
<text x="470" y="383.9">VMCU_3.3V</text>
<text x="136.1" y="389.6">C105</text>
<text x="146.8" y="390">C104</text>
<text x="190.9" y="387.9">11</text>
<text x="191.2" y="385.6">28</text>
<text x="198.3" y="384.1">VDD_3</text>
<text x="198.3" y="386.7">VDD_4</text>
<text x="198.3" y="389.2">VDD</text>
<text x="233.5" y="384.1">VSS_3</text>
<text x="233.5" y="386.7">VSS_4</text>
<text x="235.8" y="389.2">VSS</text>
<text x="244.6" y="387.9">10</text>
<text x="244.8" y="385.6">27</text>
<text x="263.7" y="385.1">R122</text>
<text x="264.7" y="388.2">NC</text>
<text x="270.5" y="385.1">R115</text>
<text x="271.3" y="388.2">0R</text>
<text x="289.8" y="386.3">C57</text>
<text x="309.4" y="386.2">C84</text>
<text x="410.8" y="386.7">10K</text>
<text x="418.3" y="387.2">10K</text>
<text x="444.8" y="387.8">U103</text>
<text x="135.9" y="395.4">100nF</text>
<text x="146.6" y="395.8">100nF</text>
<text x="156.2" y="390.2">C103</text>
<text x="156.3" y="395.8">100nF</text>
<text x="166.6" y="390.2">C102</text>
<text x="166.7" y="395.8">100nF</text>
<text x="177" y="390.5">C101</text>
<text x="190.9" y="390.5">22</text>
<text x="190.9" y="393">19</text>
<text x="198.3" y="391.8">VDDA</text>
<text x="198.3" y="394.3">VDD</text>
<text x="234.1" y="391.8">VSSA</text>
<text x="244.6" y="390.5">20</text>
<text x="244.6" y="395.5">21</text>
<text x="273.8" y="394.5">R53</text>
<text x="279.7" y="394.5">0R</text>
<text x="289.7" y="392">10pF</text>
<text x="300" y="391.1">X1</text>
<text x="308.6" y="391.6">10pF</text>
<text x="369.6" y="392.5">PA4_FLASH1_CS</text>
<text x="370.8" y="395">PA6_SPI0_MISO</text>
<text x="434.4" y="391.7">1</text>
<text x="434.4" y="394.3">2</text>
<text x="438.1" y="392.5">/S</text>
<text x="438.1" y="395.1">Q</text>
<text x="449.6" y="395.1">/HOLD</text>
<text x="452" y="392.5">VCC</text>
<text x="458.5" y="394.3">7</text>
<text x="458.5" y="391.7">8</text>
<text x="176.8" y="396.1">100nF</text>
<text x="232.8" y="396.8">VREF+</text>
<text x="236.1" y="401.9">PE2</text>
<text x="244.6" y="400.6">1</text>
<text x="262.9" y="397.8">C55</text>
<text x="270.1" y="397.8">1UF</text>
<text x="283" y="399.6">VDD_3.3V</text>
<text x="373" y="397.7">PA7_SPI0_MOSI</text>
<text x="374.3" y="400.2">PA5_SPI0_SCK</text>
<text x="434.4" y="396.8">3</text>
<text x="434.4" y="399.4">4</text>
<text x="438.1" y="397.6">/WP/VPP</text>
<text x="438.1" y="400.2">VSS</text>
<text x="454.5" y="400.2">D</text>
<text x="454.6" y="397.6">C</text>
<text x="458.5" y="399.4">5</text>
<text x="458.5" y="396.8">6</text>
<text x="476.7" y="400.8">C114</text>
<text x="141.9" y="407.2">PD9_UART2_RXD</text>
<text x="142" y="404.4">PD8_UART2_TXD</text>
<text x="190.9" y="403.2">55</text>
<text x="190.9" y="405.7">56</text>
<text x="198.3" y="404.5">PD8</text>
<text x="198.3" y="407">PD9</text>
<text x="236.1" y="404.5">PE3</text>
<text x="236.1" y="407">PE4</text>
<text x="244.6" y="403.2">2</text>
<text x="244.6" y="405.7">3</text>
<text x="283" y="402.2">PE2_GSM_ON/OFF</text>
<text x="283" y="404.7">PE3_RS485_RE</text>
<text x="283" y="407.2">PE4_RS485_RE</text>
<text x="440.2" y="404.7">GD25Q256EYIGR</text>
<text x="476.5" y="403.6">100nF</text>
<text x="190.9" y="408.2">57</text>
<text x="190.9" y="410.8">58</text>
<text x="190.9" y="413.3">59</text>
<text x="198.3" y="409.5">PD10</text>
<text x="198.3" y="412.1">PD11</text>
<text x="236.1" y="409.5">PE5</text>
<text x="236.1" y="412.1">PE6</text>
<text x="244.6" y="408.2">4</text>
<text x="244.6" y="410.8">5</text>
<text x="244.6" y="413.3">38</text>
<text x="283" y="409.8">PE5_RS232_EN</text>
<text x="283" y="412.3">PE6_RS485_EN</text>
<text x="190.9" y="415.9">60</text>
<text x="190.9" y="418.4">61</text>
<text x="198.3" y="414.6">PD12</text>
<text x="198.3" y="417.2">PD13</text>
<text x="198.3" y="419.7">PD14</text>
<text x="236.1" y="414.6">PE7</text>
<text x="236.1" y="417.2">PE8</text>
<text x="236.1" y="419.7">PE9</text>
<text x="244.6" y="415.9">39</text>
<text x="244.6" y="418.4">40</text>
<text x="88.1" y="422.5">B</text>
<text x="151.2" y="425">PD0_WDI</text>
<text x="190.9" y="420.9">62</text>
<text x="190.9" y="423.5">81</text>
<text x="198.3" y="422.2">PD15</text>
<text x="198.3" y="424.8">PD0</text>
<text x="235" y="422.2">PE10</text>
<text x="235" y="424.8">PE11</text>
<text x="244.6" y="420.9">41</text>
<text x="244.6" y="423.5">42</text>
<text x="280.2" y="424.8">PE11_DB9_12V</text>
<text x="512.3" y="422.5">B</text>
<text x="146.5" y="429.8">PD3_CHG_EN</text>
<text x="151.2" y="427.6">PD1_WDI</text>
<text x="190.9" y="426">82</text>
<text x="190.9" y="428.6">84</text>
<text x="190.9" y="431.1">85</text>
<text x="198.3" y="427.3">PD1</text>
<text x="198.3" y="429.9">PD3</text>
<text x="235" y="427.3">PE12</text>
<text x="235" y="429.9">PE13</text>
<text x="244.6" y="426">43</text>
<text x="244.6" y="428.6">44</text>
<text x="244.6" y="431.1">45</text>
<text x="146.6" y="437.7">PD6_WIFI_EN</text>
<text x="147.5" y="432.1">PD4_BT_RST</text>
<text x="148.6" y="435.2">PD5_BT_EN</text>
<text x="190.9" y="433.6">86</text>
<text x="190.9" y="436.2">87</text>
<text x="198.3" y="432.4">PD4</text>
<text x="198.3" y="434.9">PD5</text>
<text x="198.3" y="437.5">PD6</text>
<text x="235" y="432.4">PE14</text>
<text x="235" y="434.9">PE15</text>
<text x="236.1" y="437.5">PE0</text>
<text x="244.6" y="433.6">46</text>
<text x="244.6" y="436.2">97</text>
<text x="280.2" y="437.7">PE0_TF_EN</text>
<text x="190.9" y="438.7">88</text>
<text x="198.3" y="440">PD7</text>
<text x="235.5" y="442.6">RFU</text>
<text x="236.1" y="440">PE1</text>
<text x="244.6" y="438.7">98</text>
<text x="244.6" y="441.3">99</text>
<text x="280.2" y="440.3">PE1_BATT_EN</text>
<text x="374.6" y="441.4">V_12V</text>
<text x="444.8" y="438.7" transform="rotate(-90 444.8 438.7)">BATT</text>
<text x="210.8" y="448.7">GD32F305VCT6</text>
<text x="390.4" y="448.2" transform="rotate(-90 390.4 448.2)">1</text>
<text x="395.5" y="448.2" transform="rotate(-90 395.5 448.2)">2</text>
<text x="395.9" y="444.7">VMCU_3.3V</text>
<text x="378.7" y="455.1">R312</text>
<text x="447.3" y="454.9">R313</text>
<text x="378.7" y="457.6">100K/1%</text>
<text x="393.7" y="460.6" transform="rotate(-90 393.7 460.6)">3</text>
<text x="396.4" y="459.5">D302</text>
<text x="396.4" y="456.9">DAN217U</text>
<text x="447.3" y="457.5">1% 100K</text>
<text x="238.6" y="466.7">D12</text>
<text x="259.9" y="465.4">VMCU_3.3V</text>
<text x="420" y="464.6">PC0_ADC_12V</text>
<text x="483.5" y="464.1">PC1_ADC_VBAT</text>
<text x="235.3" y="472">1N4148WS</text>
<text x="378.7" y="469.1">R314</text>
<text x="378.7" y="471.6">10K/1%</text>
<text x="408.1" y="471">C3</text>
<text x="408.2" y="473.9">100pF</text>
<text x="447.3" y="470.2">R315</text>
<text x="447.3" y="472.7">1% 100K</text>
<text x="471.8" y="470.4">C4</text>
<text x="471.8" y="473.2">100pF</text>
<text x="238.4" y="477.4">D11</text>
<text x="257.5" y="477.8">1</text>
<text x="260" y="474.6">XDCR-1220-006</text>
<text x="276.9" y="477.8">2</text>
<text x="137.5" y="480.1">3V3</text>
<text x="173.3" y="480.1">VMCU_3.3V</text>
<text x="212.1" y="480.1">VBACK</text>
<text x="235" y="482.7">1N4148WS</text>
<text x="266.9" y="480.1">J7</text>
<text x="137" y="486.5">GND8</text>
<text x="250" y="486.3">MT2305-VB</text>
<text x="257.9" y="488.9">Q7</text>
<text x="267.3" y="486.1" transform="rotate(-90 267.3 486.1)">3</text>
<text x="272.4" y="486.1" transform="rotate(-90 272.4 486.1)">4</text>
<text x="88.1" y="496.7">A</text>
<text x="136.3" y="493.3">TXD0</text>
<text x="173.7" y="493.3">PB6_UART0_TX</text>
<text x="253.1" y="493.2">S</text>
<text x="260.6" y="493.4">D</text>
<text x="280.2" y="493.6">BATT</text>
<text x="512.2" y="496.7">A</text>
<text x="136.3" y="498.4">RXD0</text>
<text x="137" y="503.8">GND5</text>
<text x="173.7" y="498.2">PB7_UART0_RX</text>
<text x="242.1" y="498.7">R42</text>
<text x="242.6" y="502">10K</text>
<text x="256.2" y="498.2">G</text>
<text x="226.5" y="509.1">R35</text>
<text x="232.3" y="509.1">1K</text>
<text x="260.8" y="509.8">Q8</text>
<text x="207" y="515.7">PE1_BATT_EN</text>
<text x="234.2" y="515.7">R36</text>
<text x="260.8" y="512.3">S9014W</text>
<text x="419.9" y="515.9">Title</text>
<text x="234.7" y="519">10K</text>
<text x="419.9" y="523.6">Size</text>
<text x="430" y="523.6">Document Number</text>
<text x="503.7" y="523.6">Rev</text>
<text x="506.5" y="527.1">A</text>
<text x="419.9" y="531.2">Date:</text>
<text x="433.1" y="531.2">2013 April</text>
<text x="470.7" y="531.2">Sheet</text>
<text x="483.4" y="531.2">1</text>
<text x="491" y="531.2">of</text>
<text x="498.6" y="531.2">7</text>
<text x="131.8" y="535">5</text>
<text x="216.1" y="535">4</text>
<text x="300.4" y="535">3</text>
<text x="384.7" y="535">2</text>
<text x="469.1" y="535">1</text>
</g>
</svg>
